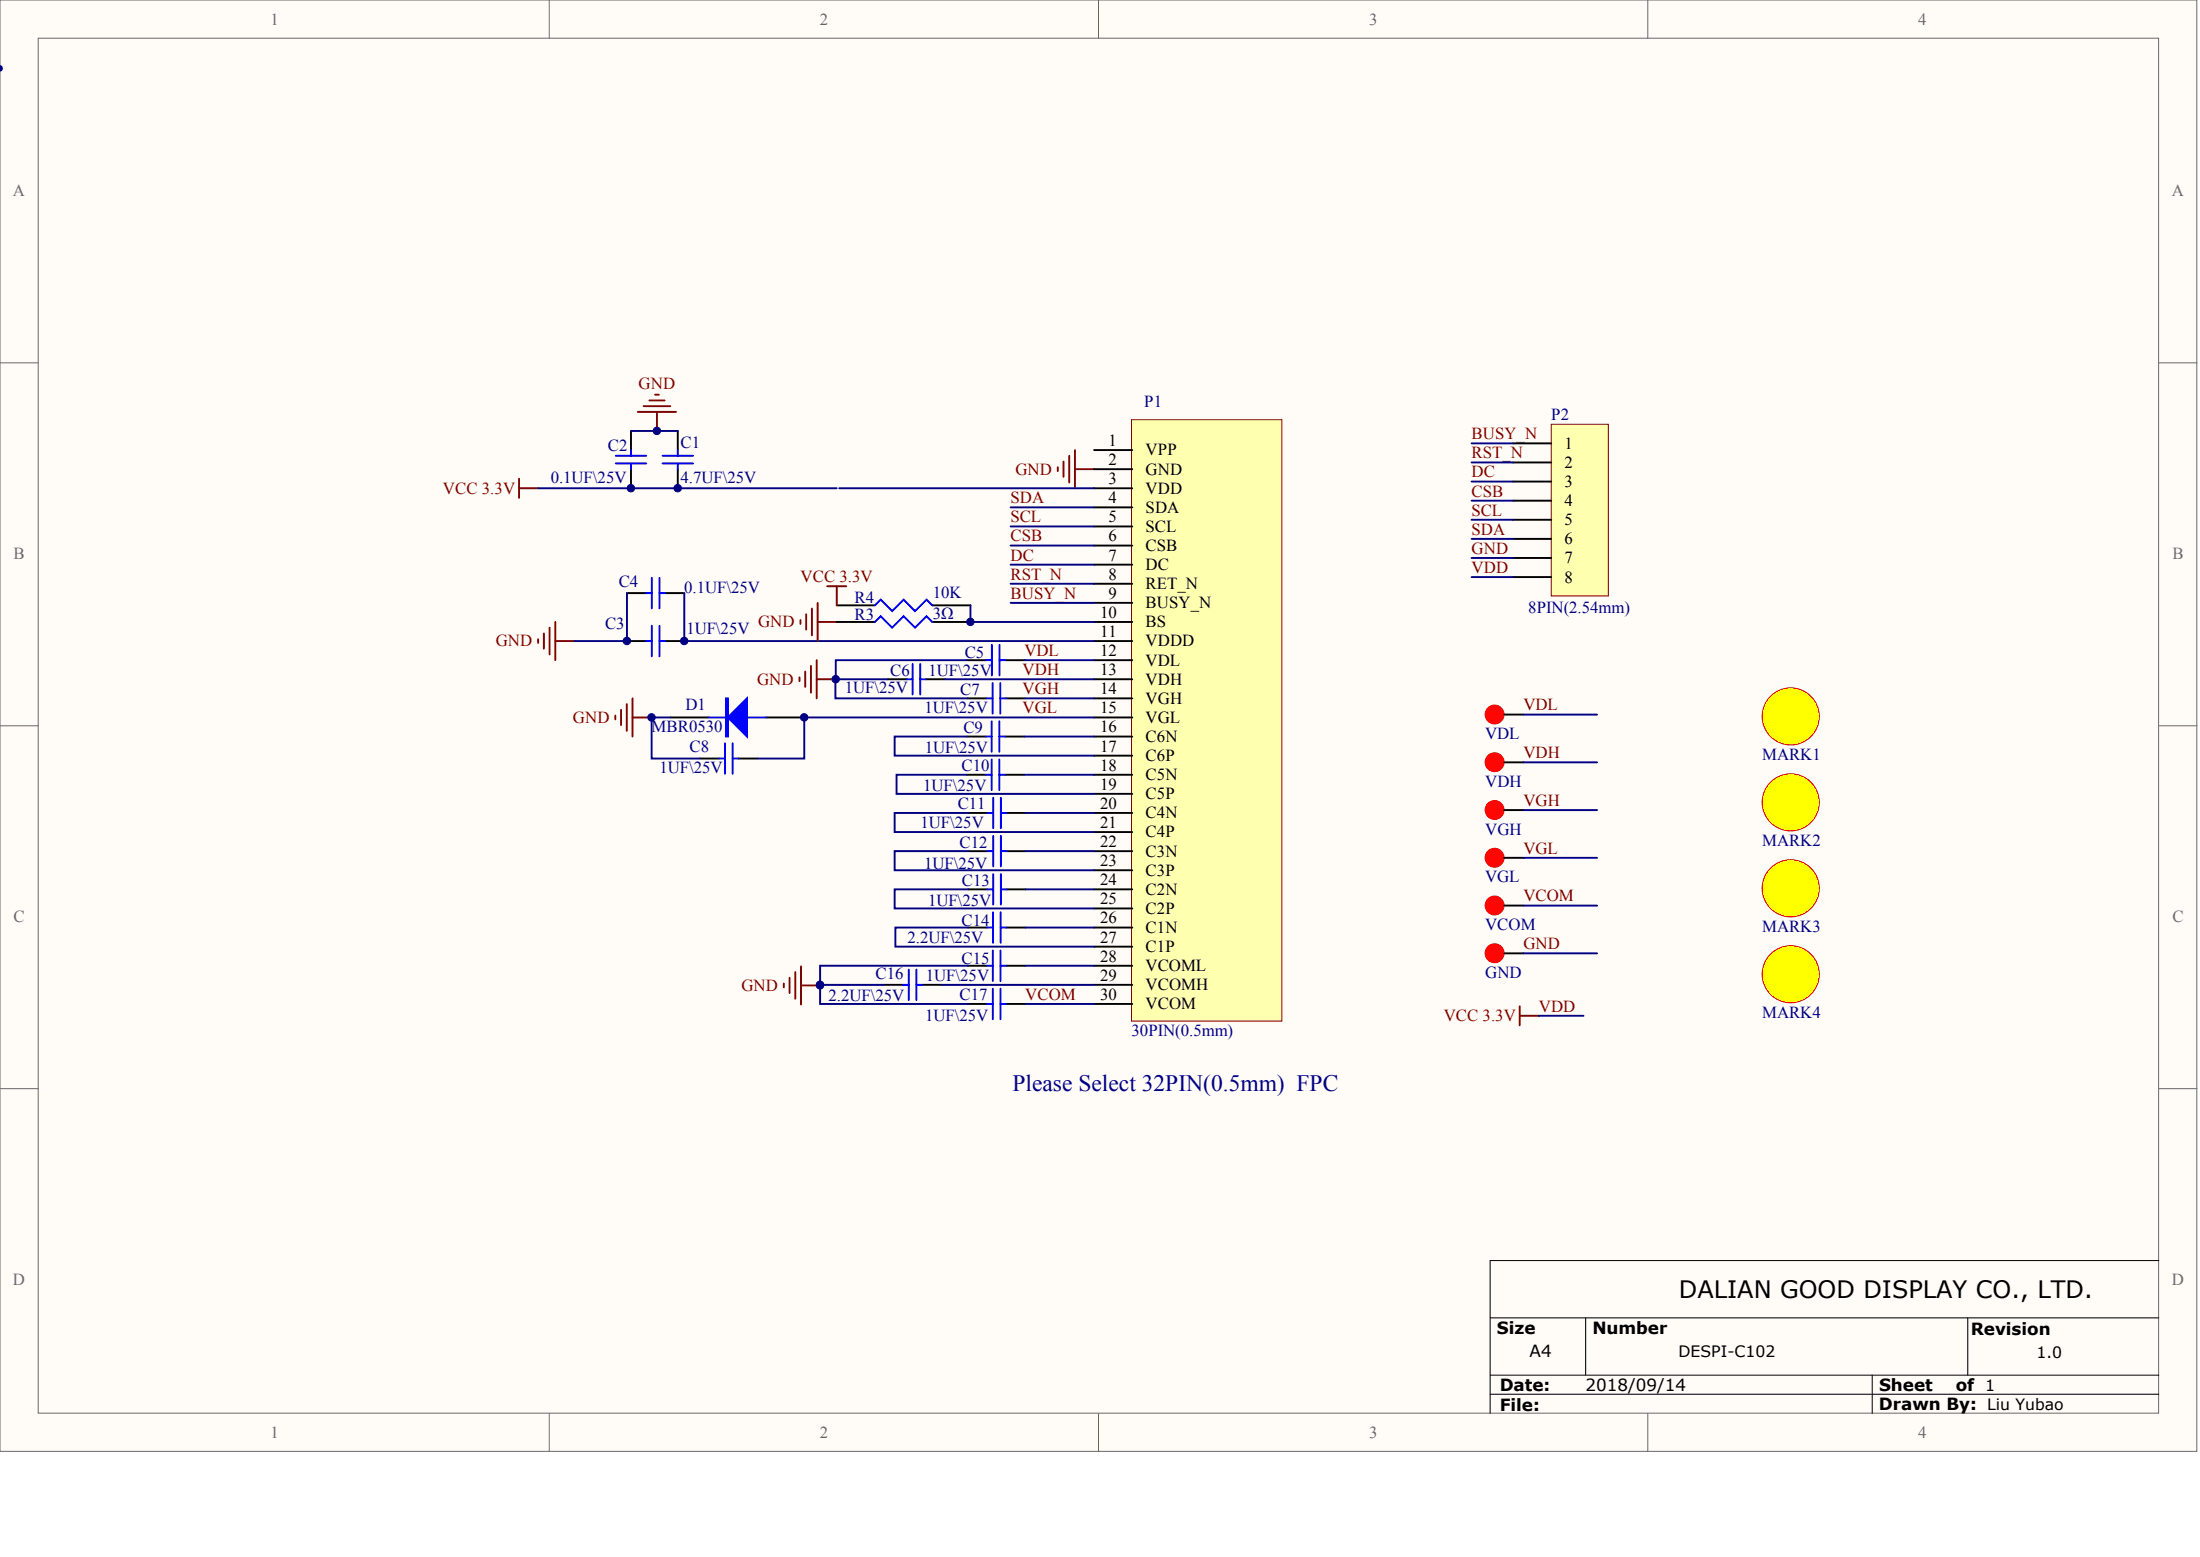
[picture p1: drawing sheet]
<svg xmlns="http://www.w3.org/2000/svg" width="840mm" height="594mm" viewBox="0 0 840 594" stroke-linecap="round" stroke-linejoin="round" font-family="sans-serif">
<g fill="#fffcf8" stroke="#696969" stroke-width=".38">
<path d="M0 0h838.4v553.8h-838.4z"/>
<path d="M14.6 14.6h809.2v524.6h-809.2z"/>
</g>
<path d="M209.6 0v14.6M419.2 0v14.6M628.9 0v14.6M0 138.5h14.6M823.9 138.5h14.6M0 276.9h14.6M823.9 276.9h14.6M0 415.4h14.6M823.9 415.4h14.6M209.6 539.3v14.5M419.2 539.3v14.5M628.9 539.3v14.5" fill="none" stroke="#696969" stroke-width=".38"/>
<path d="M823.9 481h-255.2v58.3M568.7 502.8h255.2M605.2 502.8v21.9M751 502.8v21.9M568.7 524.7h255.2M568.7 532h255.2M714.5 524.7v14.6" fill="none" stroke="#000" stroke-width=".38"/>
<g fill="none" stroke="#000" stroke-width=".73">
<path d="M240.8 164.4v7.3M240.8 179v7.3M258.7 164.4v7.3M258.7 179v7.3M239.3 226.3h7.3M253.9 226.3h7.3M239.3 244.6h7.3M253.9 244.6h7.3M338.8 259.2h7.3M353.4 259.2h7.3M369.1 251.9h7.2M383.6 251.9h7.3"/>
<path d="M255.9 273.7h14.6M292.4 273.7h14.5M369.4 266.5h7.2M383.9 266.5h7.3M267.2 289.4h7.3M281.8 289.4h7.3M369 281h7.3M369 295.6h7.3M383.6 281h7.3M383.6 295.6h7.3M369.6 310.2h7.3M384.2 310.2h7.2"/>
<path d="M369.6 324.8h7.3M369.6 339.3h7.3M384.2 324.8h7.2M384.2 339.3h7.2M369.5 353.9h7.3M384.1 353.9h7.3M337.3 375.8h7.3M351.9 375.8h7.3M369.4 368.5h7.3M384 368.5h7.3M369.4 383.1h7.3M384 383.1h7.3"/>
</g>
<g fill="none" stroke="#00f" stroke-width=".73">
<path d="M235 176.8h11.6M235 173.9h11.6M240.8 171.7v2.2M240.8 176.8v2.2M252.8 176.8h11.7M252.8 173.9h11.7M258.7 171.7v2.2M258.7 176.8v2.2M246.6 226.3h2.2M248.8 220.5v11.6M248.8 238.8v11.6M251.7 226.3h2.2"/>
<path d="M251.7 220.5v11.6M251.7 238.8v11.6M246.6 244.6h2.2M251.7 244.6h2.2M346.1 259.2h2.2M348.3 253.3v11.7M351.2 259.2h2.2M351.2 253.3v11.7M376.3 251.9h2.2M378.5 246.1v11.6M381.5 251.9h2.1M381.5 246.1v11.6"/>
<path d="M270.5 273.7h21.9M376.6 266.5h2.2M378.5 275.2v11.7M378.8 260.6v11.7M381.4 275.2v11.7M381.7 260.6v11.7M381.7 266.5h2.2M274.5 289.4h2.2M276.7 283.6v11.6M279.6 289.4h2.2M279.6 283.6v11.6M376.3 281h2.2"/>
<path d="M376.3 295.6h2.2M378.5 289.8v11.6M381.4 289.8v11.6M381.4 281h2.2M381.4 295.6h2.2M376.9 310.2h2.1M379 304.4v11.6M379 318.9v11.7M382 304.4v11.6M382 318.9v11.7M382 310.2h2.2M376.9 324.8h2.1"/>
<path d="M376.9 339.3h2.1M379 333.5v11.7M382 333.5v11.7M382 324.8h2.2M382 339.3h2.2M376.8 353.9h2.2M379 348.1v11.6M381.9 348.1v11.6M381.9 353.9h2.2M344.6 375.8h2.2M346.8 369.9v11.7M349.7 375.8h2.2"/>
<path d="M349.7 369.9v11.7M376.7 368.5h2.2M378.9 362.7v11.6M378.9 377.2v11.7M381.8 362.7v11.6M381.8 377.2v11.7M381.8 368.5h2.2M376.7 383.1h2.2M381.8 383.1h2.2"/>
</g>
<g fill="none" stroke="#800000" stroke-width=".73">
<path d="M243.4 157.2h14.6M245.6 155h10.2M247.8 152.8h5.8M250 150.6h1.5M250.7 157.2v7.2M403.7 178.3v1.4M405.9 176.1v5.8M408.1 173.9v10.2M410.3 171.7v14.6M410.3 179h7.2M198.1 186.3h7.3M198.1 182.7v7.2"/>
<path d="M209.7 239.5v10.2M211.9 237.3v14.6M205.4 243.9v1.4M207.6 241.7v5.8M211.9 244.6h7.3M305.1 258.4v1.5M307.3 256.3v5.8M309.5 254.1v10.2M311.7 251.9v14.6M311.7 259.2h7.3M234.8 273v1.5M237 270.8v5.9"/>
<path d="M239.2 268.6v10.2M241.4 266.5v14.5M241.4 273.7h7.3"/>
</g>
<g fill="#00f" stroke="#00f" stroke-width=".73">
<path d="M277.8 273.7l7.3-7.2v14.5z"/>
<path d="M277 266.5h.8v14.5h-.8z" fill-rule="evenodd"/>
</g>
<path d="M592 161.9h21.8v65.5h-21.8z" fill="#ffffb0" stroke="#800000" stroke-width=".38"/>
<path d="M577.4 169.2h14.6M577.4 176.5h14.6M577.4 183.7h14.6M577.4 191h14.6M577.4 198.3h14.6M577.4 205.6h14.6M577.4 212.9h14.6M577.4 220.2h14.6" fill="none" stroke="#000" stroke-width=".73"/>
<g fill="#ff0" stroke="#f00" stroke-width=".38">
<circle cx="683.4" cy="273.3" r="10.9"/>
<circle cx="683.4" cy="306.1" r="10.9"/>
</g>
<g fill="#f00" stroke="#f00" stroke-width=".38">
<circle cx="570.4" cy="272.6" r="3.6"/>
<circle cx="570.4" cy="290.8" r="3.6"/>
<circle cx="570.4" cy="309.1" r="3.6"/>
<circle cx="570.4" cy="327.3" r="3.6"/>
<circle cx="570.4" cy="345.5" r="3.6"/>
<circle cx="570.4" cy="363.7" r="3.6"/>
</g>
<path d="M574.1 272.7h7.3M574.1 290.9h7.3M574.1 309.1h7.3M574.1 327.3h7.3M574.1 345.5h7.3M574.1 363.7h7.3" fill="none" stroke="#000" stroke-width=".73"/>
<g fill="#ff0" stroke="#f00" stroke-width=".38">
<circle cx="683.4" cy="338.9" r="10.9"/>
<circle cx="683.4" cy="371.7" r="10.9"/>
</g>
<path d="M431.8 160.1h57.4v229.5h-57.4z" fill="#ffffb0" stroke="#800000" stroke-width=".38"/>
<g fill="none" stroke="#000" stroke-width=".73">
<path d="M417.5 171.7h14.6M417.5 179h14.6M417.5 186.3h14.6M417.5 193.6h14.6M417.5 200.9h14.6M417.5 208.2h14.6M417.5 215.4h14.6M319.3 237.3h14.6M319.3 231h14.6M355.8 237.3h14.6M355.8 231h14.6M417.5 222.7h14.6"/>
<path d="M417.5 230h14.6M417.5 237.3h14.6M417.5 244.6h14.6M417.5 251.9h14.6M417.5 259.2h14.6M417.5 266.5h14.6M417.5 273.7h14.6M417.5 281h14.6M417.5 288.3h14.6M417.5 295.6h14.6M417.5 302.9h14.6M417.5 310.2h14.6"/>
<path d="M417.5 317.5h14.6M417.5 324.8h14.6M417.5 332h14.6M417.5 339.3h14.6M417.5 346.6h14.6M417.5 353.9h14.6M417.5 361.2h14.6M417.5 368.5h14.6M417.5 375.8h14.6M417.5 383.1h14.6"/>
</g>
<g fill="none" stroke="#000080" stroke-width=".73">
<path d="M240.8 164.4h17.9M561.6 169.2h15.8M561.6 176.5h15.8M205.4 186.3h113.9M320.3 186.3h97.2M385.7 193.6h31.8M561.6 183.7h15.8M561.6 191h15.8M561.6 198.3h15.8M385.7 215.4h31.8M385.7 208.2h31.8M385.7 200.9h31.8"/>
<path d="M561.6 205.6h15.8M561.6 212.9h15.8M239.3 226.3v18.3h-20.1M261.2 226.3v18.3h156.3M370.4 231v6.3h47.1M385.7 230h31.8M385.7 222.7h31.8M561.6 220.2h15.8M319 259.2h19.8M360.7 259.2h56.8M369.1 251.9h-50.1l-.2 14.6h50.6M390.9 251.9h26.6"/>
<path d="M255.9 273.7h-7.2v15.7h18.5M391.2 266.5h26.3M417.5 273.7h-110.6v15.7h-17.8M581.4 272.7h28.1M369 281h-27.6v7.3h76.1M369 295.6h-26.8v7.3h75.3M390.9 281h26.6M390.9 295.6h26.6M581.4 290.9h28.1M369.6 310.2h-28.2v7.3h76.1M391.4 310.2h26.1M581.4 309.1h28.1"/>
<path d="M369.6 324.8h-28.2v7.2h76.1M369.6 339.3h-28.2v7.3h76.1M391.4 324.8h26.1M391.4 339.3h26.1M581.4 327.3h28.1M369.5 353.9h-27.8v7.3h75.8M391.4 353.9h26.1M581.4 345.5h28.1M337.3 375.8h-24.3v7.3h56.4M359.2 375.8h58.3M369.4 368.5h-56.4v7.3M391.3 368.5h26.2"/>
<path d="M581.4 363.7h28.1M391.3 383.1h26.2M587.3 387.6h17"/>
</g>
<path d="M0 25.9v.3" fill="none" stroke="#000080" stroke-width="2.2"/>
<g fill="none" stroke="#800000" stroke-width=".73">
<path d="M305.5 236.6v1.4M307.7 234.4v5.8M309.9 232.2v10.2M312 230v14.6M312 237.3h7.3M315.7 223.7h7.3M319.3 223.7v7.3M299.1 375.3v1.4M301.3 373.1v5.8M303.5 370.9v10.2M305.7 368.7v14.6M305.7 376h7.3"/>
<path d="M580 383.9v7.3M580 387.6h7.3"/>
</g>
<path d="M333.9 231l2.2-2.2 4.4 4.4 4.4-4.4 4.3 4.4 4.4-4.4 2.2 2.2M333.9 237.3l2.2-2.2 4.4 4.4 4.4-4.4 4.3 4.4 4.4-4.4 2.2 2.2" fill="none" stroke="#00f" stroke-width=".73"/>
<g fill="#000080" stroke="#000080" stroke-width=".38">
<circle cx="239.2" cy="244.6" r="1.42"/>
<circle cx="240.8" cy="186.3" r="1.42"/>
<circle cx="248.6" cy="273.7" r="1.42"/>
<circle cx="250.7" cy="164.4" r="1.42"/>
<circle cx="258.6" cy="186.3" r="1.42"/>
<circle cx="261.1" cy="244.6" r="1.42"/>
<circle cx="306.9" cy="273.7" r="1.42"/>
<circle cx="313" cy="376" r="1.42"/>
<circle cx="313" cy="375.7" r="1.42"/>
<circle cx="318.9" cy="259.1" r="1.42"/>
<circle cx="370.3" cy="237.3" r="1.42"/>
</g>
<text font-size="9.2" x="640.8" y="495.1">DALIAN GOOD DISPLAY CO., LTD.</text>
<text font-size="9" fill="#000080" x="386.4" y="416.2">Please Select 32PIN(0.5mm) FPC</text>
<g font-size="6.4" fill="#696969">
<text x="103.2" y="9.4">1</text>
<text x="312.9" y="9.4">2</text>
<text x="522.5" y="9.4">3</text>
<text x="732.1" y="9.4">4</text>
<text x="5" y="74.9">A</text>
<text x="828.8" y="74.9">A</text>
<text x="5.2" y="213.4">B</text>
<text x="829.1" y="213.4">B</text>
<text x="5.2" y="351.9">C</text>
<text x="829.1" y="351.9">C</text>
<text x="5" y="490.3">D</text>
<text x="828.8" y="490.3">D</text>
<text x="103.2" y="548.6">1</text>
<text x="312.9" y="548.6">2</text>
<text x="522.5" y="548.6">3</text>
<text x="732.1" y="548.6">4</text>
</g>
<g font-size="6.4" fill="#800000">
<text x="243.7" y="148.3">GND</text>
<text x="561.6" y="167.6">BUSY_N</text>
<text x="561.6" y="174.9">RST_N</text>
<text x="387.5" y="181.1">GND</text>
<text x="561.6" y="182.2">DC</text>
<text x="169.1" y="188.4">VCC 3.3V</text>
<text x="561.6" y="189.5">CSB</text>
<text x="385.7" y="192">SDA</text>
<text x="561.6" y="196.8">SCL</text>
<text x="385.7" y="199.3">SCL</text>
<text x="385.7" y="206.6">CSB</text>
<text x="561.6" y="204">SDA</text>
<text x="385.7" y="213.9">DC</text>
<text x="561.6" y="211.3">GND</text>
<text x="385.7" y="221.2">RST_N</text>
<text x="561.6" y="218.6">VDD</text>
<text x="305.6" y="222.1">VCC 3.3V</text>
<text x="385.7" y="228.4">BUSY_N</text>
<text x="289.3" y="239.4">GND</text>
<text x="189.2" y="246.7">GND</text>
<text x="390.9" y="250.3">VDL</text>
<text x="390.3" y="257.6">VDH</text>
<text x="288.9" y="261.2">GND</text>
<text x="390.3" y="264.9">VGH</text>
<text x="218.6" y="275.8">GND</text>
<text x="390.3" y="272.2">VGL</text>
<text x="581.4" y="271.1">VDL</text>
<text x="581.4" y="289.3">VDH</text>
<text x="581.4" y="307.5">VGH</text>
<text x="581.4" y="325.7">VGL</text>
<text x="581.4" y="344">VCOM</text>
<text x="581.4" y="362.2">GND</text>
<text x="283" y="378.1">GND</text>
<text x="391.3" y="381.5">VCOM</text>
<text x="551" y="389.6">VCC 3.3V</text>
<text x="587.3" y="386">VDD</text>
</g>
<g font-size="6.4" fill="#000080">
<text x="436.7" y="155.1">P1</text>
<text x="592" y="160.3">P2</text>
<text x="232" y="171.9">C2</text>
<text x="259.7" y="170.8">C1</text>
<text x="210.2" y="184.2">0.1UF\25V</text>
<text x="259.8" y="184.2">4.7UF\25V</text>
<text x="236.1" y="224.2">C4</text>
<text x="261.2" y="226.2">0.1UF\25V</text>
<text x="326.1" y="230.1">R4</text>
<text x="356" y="228.3">10K</text>
<text x="583.3" y="233.9">8PIN(2.54mm)</text>
<text x="326.1" y="236.7">R3</text>
<text x="356" y="236.3">3Ω</text>
<text x="230.9" y="240.1">C3</text>
<text x="262" y="242.1">1UF\25V</text>
<text x="368.2" y="251.1">C5</text>
<text x="339.7" y="258">C6</text>
<text x="354.4" y="258">1UF\25V</text>
<text x="322.4" y="264.5">1UF\25V</text>
<text x="366.4" y="265">C7</text>
<text x="261.6" y="270.8">D1</text>
<text x="352.9" y="272.2">1UF\25V</text>
<text x="248.7" y="279.2">MBR0530</text>
<text x="367.7" y="279.7">C9</text>
<text x="263.2" y="287">C8</text>
<text x="352.9" y="287.4">1UF\25V</text>
<text x="566.8" y="282">VDL</text>
<text x="672.5" y="290">MARK1</text>
<text x="251.7" y="295">1UF\25V</text>
<text x="366.9" y="294.3">C10</text>
<text x="352.4" y="301.6">1UF\25V</text>
<text x="566.8" y="300.2">VDH</text>
<text x="365.5" y="308.8">C11</text>
<text x="351.3" y="316">1UF\25V</text>
<text x="366.2" y="323.4">C12</text>
<text x="566.8" y="318.5">VGH</text>
<text x="672.5" y="322.8">MARK2</text>
<text x="352.7" y="331.4">1UF\25V</text>
<text x="367.1" y="338">C13</text>
<text x="566.8" y="336.7">VGL</text>
<text x="354.2" y="345.8">1UF\25V</text>
<text x="366.9" y="353.3">C14</text>
<text x="346.4" y="360">2.2UF\25V</text>
<text x="566.8" y="354.9">VCOM</text>
<text x="672.5" y="355.6">MARK3</text>
<text x="366.9" y="367.9">C15</text>
<text x="334.1" y="373.7">C16</text>
<text x="353.4" y="374.3">1UF\25V</text>
<text x="566.8" y="373.1">GND</text>
<text x="316.2" y="381.9">2.2UF\25V</text>
<text x="366.2" y="381.7">C17</text>
<text x="353.1" y="389.7">1UF\25V</text>
<text x="672.5" y="388.4">MARK4</text>
<text x="431.8" y="395.4">30PIN(0.5mm)</text>
</g>
<g font-size="6.4">
<text x="423.1" y="170.2">1</text>
<text x="437.2" y="173.8">VPP</text>
<text x="597.1" y="171.2">1</text>
<text x="423.1" y="177.4">2</text>
<text x="597.1" y="178.5">2</text>
<text x="423.1" y="184.7">3</text>
<text x="437.2" y="181.1">GND</text>
<text x="597.1" y="185.8">3</text>
<text x="437.2" y="188.4">VDD</text>
<text x="423.1" y="192">4</text>
<text x="437.2" y="195.7">SDA</text>
<text x="597.1" y="193.1">4</text>
<text x="423.1" y="199.3">5</text>
<text x="437.2" y="202.9">SCL</text>
<text x="597.1" y="200.4">5</text>
<text x="423.1" y="206.6">6</text>
<text x="597.1" y="207.7">6</text>
<text x="423.1" y="213.9">7</text>
<text x="437.2" y="210.2">CSB</text>
<text x="597.1" y="215">7</text>
<text x="423.1" y="221.2">8</text>
<text x="437.2" y="217.5">DC</text>
<text x="437.2" y="224.8">RET_N</text>
<text x="597.1" y="222.3">8</text>
<text x="423.1" y="228.5">9</text>
<text x="437.2" y="232.1">BUSY_N</text>
<text x="419.9" y="235.7">10</text>
<text x="437.2" y="239.4">BS</text>
<text x="419.9" y="243">11</text>
<text x="419.9" y="250.3">12</text>
<text x="437.2" y="246.7">VDDD</text>
<text x="419.9" y="257.6">13</text>
<text x="437.2" y="254">VDL</text>
<text x="437.2" y="261.2">VDH</text>
<text x="419.9" y="264.9">14</text>
<text x="437.2" y="268.5">VGH</text>
<text x="419.9" y="272.2">15</text>
<text x="437.2" y="275.8">VGL</text>
<text x="419.9" y="279.5">16</text>
<text x="419.9" y="286.8">17</text>
<text x="437.2" y="283.1">C6N</text>
<text x="437.2" y="290.4">C6P</text>
<text x="419.9" y="294">18</text>
<text x="437.2" y="297.7">C5N</text>
<text x="419.9" y="301.3">19</text>
<text x="437.2" y="305">C5P</text>
<text x="419.9" y="308.6">20</text>
<text x="419.9" y="315.9">21</text>
<text x="437.2" y="312.3">C4N</text>
<text x="419.9" y="323.2">22</text>
<text x="437.2" y="319.5">C4P</text>
<text x="437.2" y="326.8">C3N</text>
<text x="419.9" y="330.5">23</text>
<text x="437.2" y="334.1">C3P</text>
<text x="419.9" y="337.8">24</text>
<text x="437.2" y="341.4">C2N</text>
<text x="419.9" y="345.1">25</text>
<text x="419.9" y="352.3">26</text>
<text x="437.2" y="348.7">C2P</text>
<text x="419.9" y="359.6">27</text>
<text x="437.2" y="356">C1N</text>
<text x="437.2" y="363.3">C1P</text>
<text x="419.9" y="366.9">28</text>
<text x="437.2" y="370.6">VCOML</text>
<text x="419.9" y="374.2">29</text>
<text x="437.2" y="377.8">VCOMH</text>
<text x="419.9" y="381.5">30</text>
<text x="437.2" y="385.1">VCOM</text>
<text x="571.3" y="509">Size</text>
<text x="607.7" y="509">Number</text>
<text x="752.2" y="509.3">Revision</text>
<text x="583.8" y="517.6">A4</text>
<text x="572.3" y="530.8">Date:</text>
<text x="605.1" y="530.8">2018/09/14</text>
<text x="717.1" y="530.8">Sheet</text>
<text x="746.4" y="530.8">of 1</text>
<text x="572.3" y="538.5">File:</text>
<text x="717.1" y="538.1">Drawn By: Liu Yubao</text>
</g>
<g font-size="6">
<text x="640.6" y="517.7">DESPI-C102</text>
<text x="777.2" y="518">1.0</text>
</g>
</svg>
